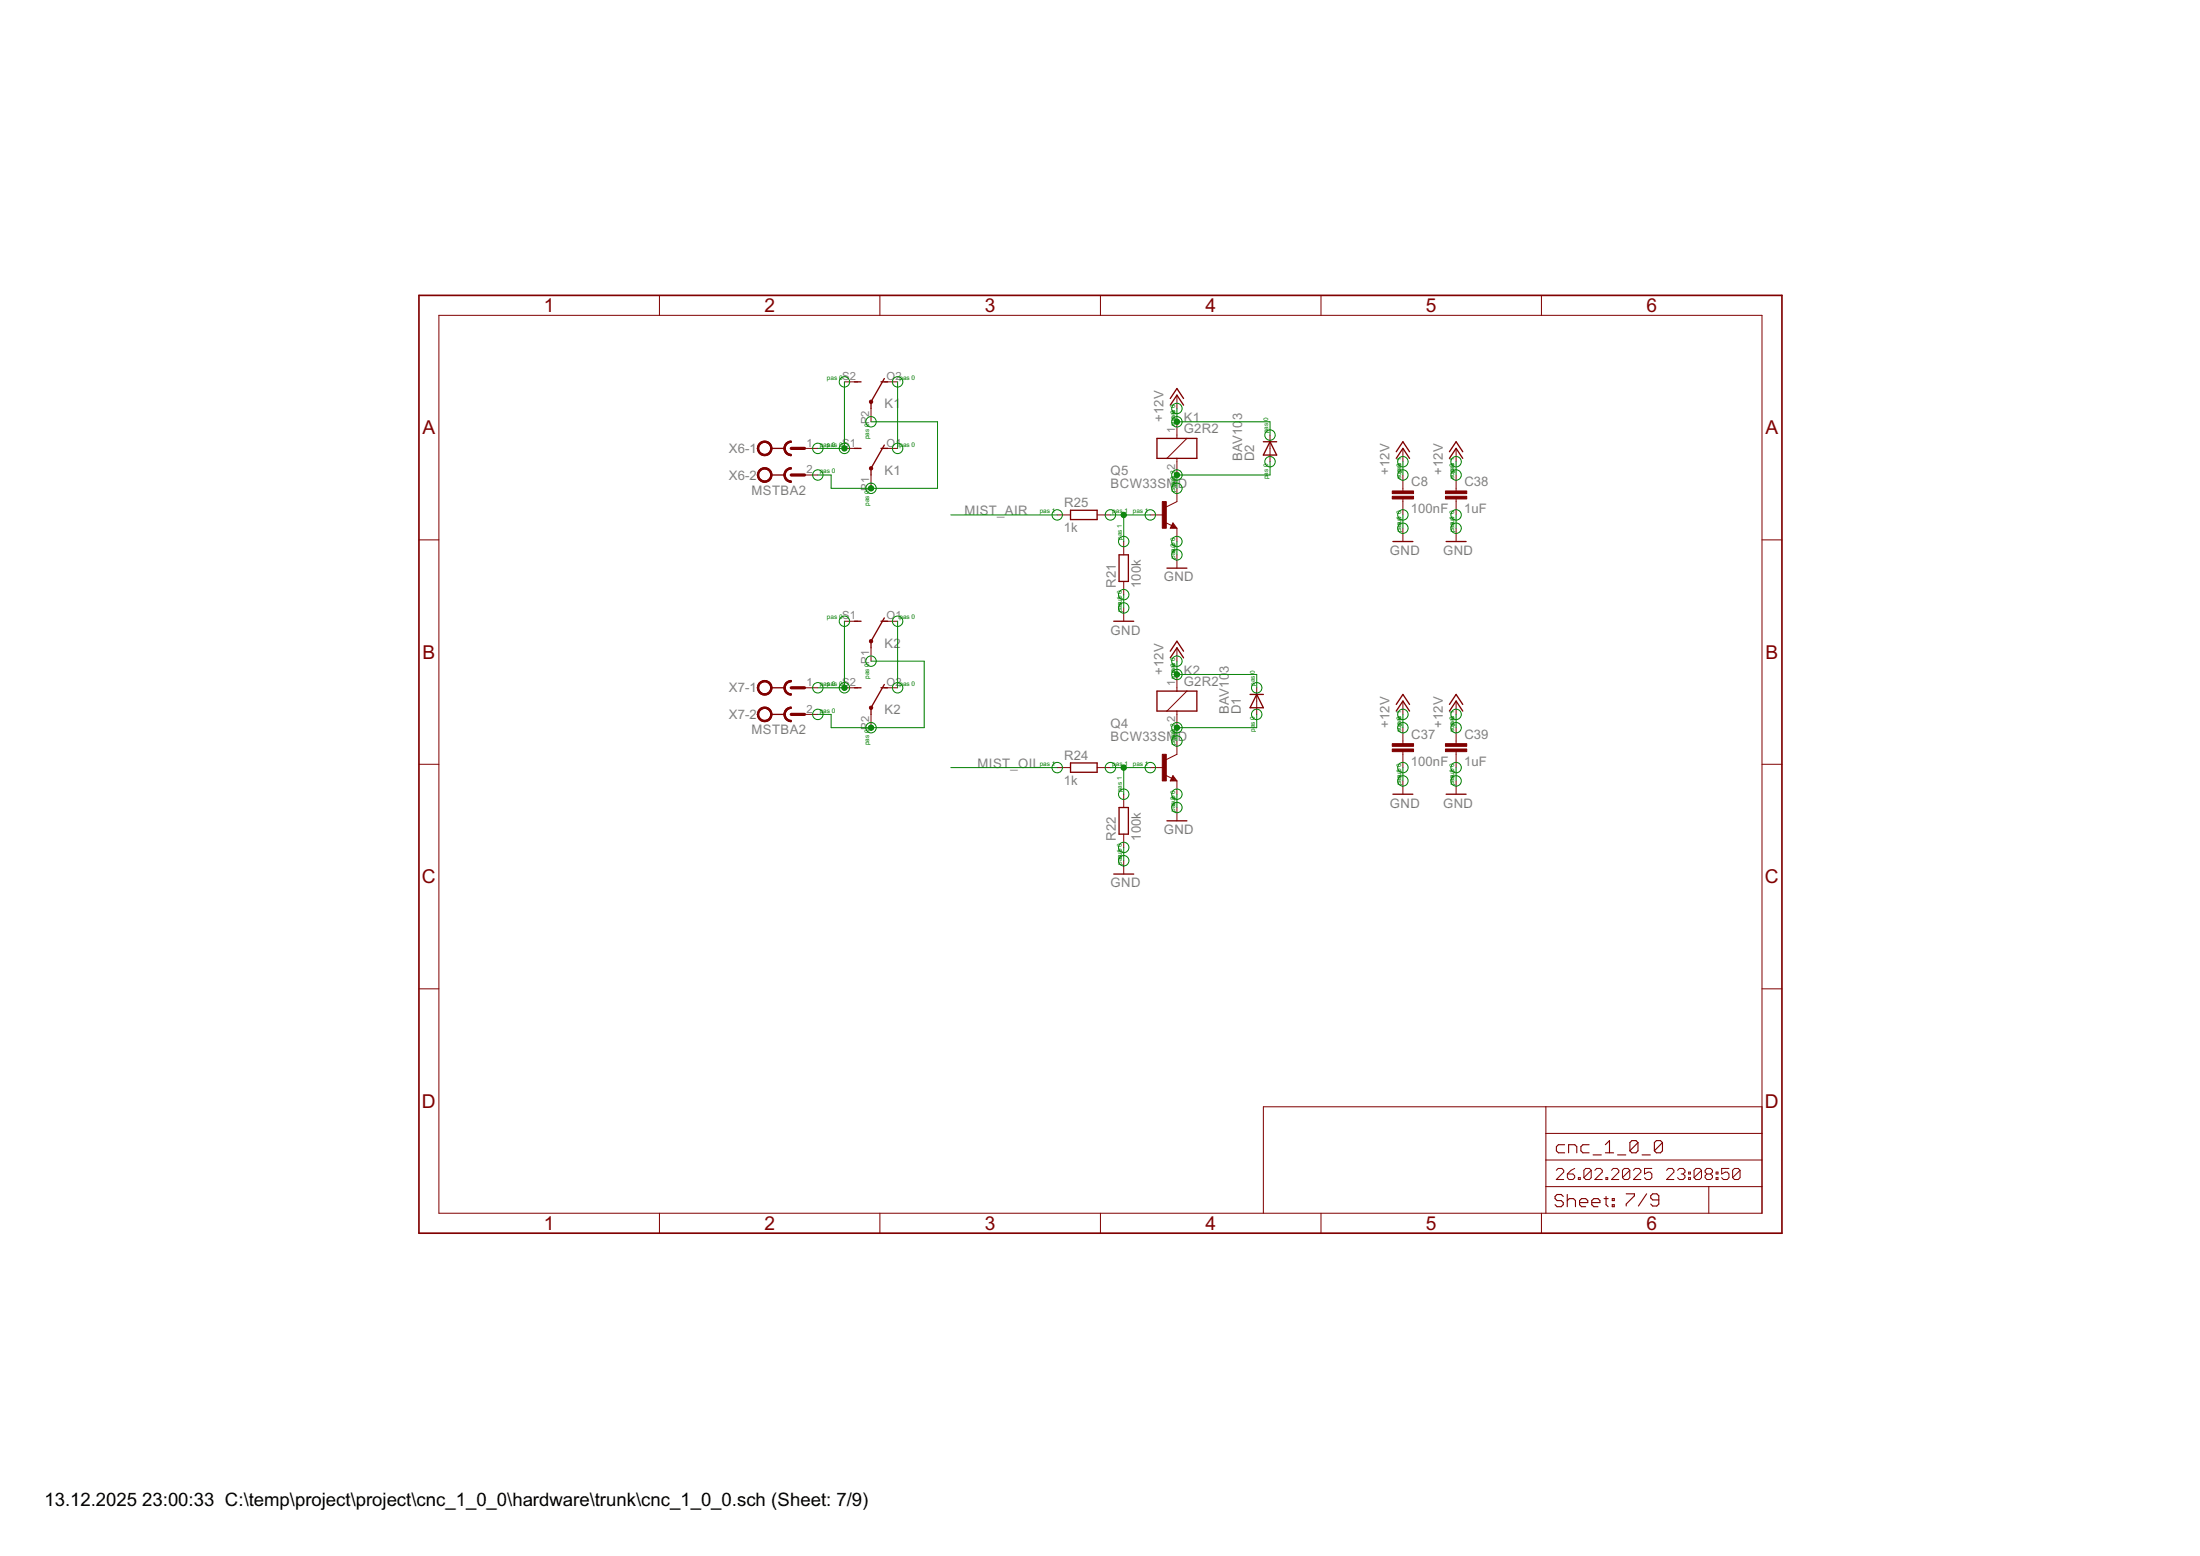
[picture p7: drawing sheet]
<svg xmlns="http://www.w3.org/2000/svg" width="420mm" height="297mm" viewBox="0 0 420 297" stroke-linecap="round" stroke-linejoin="round" font-family="sans-serif">
<g fill="none" stroke="#800000" stroke-width=".19">
<path d="M125.9 56.4v3.8M168 56.4v3.8M210.2 56.4v3.8M252.3 56.4v3.8M294.4 56.4v3.8M83.8 60.2h252.7v171.4h-252.7zM161.3 72.9h2.5M166.3 78v2.5M168.9 72.9h2.5M224.8 75.4v2.6M153.6 85.6h2.6M153.6 90.7h2.6"/>
<path d="M161.3 85.6h2.5M166.3 90.7v2.5M168.9 85.6h2.5M201.9 98.3h2.5M209.5 98.3h2.6M219.7 98.3h2.5M222.5 99.7l1.3 .6M224 99.8l.8 1h-1.3zM224.8 80.5v3.2M224.8 87.5v3.2M224.8 93.2v2.6l-2.1 1M226.7 83.7l-3.8 3.8"/>
<path d="M242.5 83.1v5M267.9 85.6v2.5M267.9 90.7v3M267.9 95.2v3.1M278.1 85.6v2.5M278.1 90.7v3M278.1 95.2v3.1M80 103.1h3.8M161.3 118.6h2.5M168.9 118.6h2.5M214.6 103.4v2.5M214.6 111v2.5"/>
<path d="M214.6 116.1v2.5M224.8 100.8v2.6M224.8 105.9v2.6M267.9 100.8v2.6M278.1 100.8v2.6M336.5 103.1h3.8M153.6 131.3h2.6M153.6 136.4h2.6M161.3 131.3h2.5M166.3 123.7v2.5M166.3 136.4v2.5M168.9 131.3h2.5"/>
<path d="M224.8 123.7v2.5M224.8 128.8v3.1M224.8 135.7v3.2M226.7 131.9l-3.8 3.8M240 131.3v5.1M267.9 133.8v2.6M267.9 138.9v3.1M278.1 133.8v2.6M278.1 138.9v3.1M80 145.9h3.8M201.9 146.5h2.5M209.5 146.5h2.6"/>
<path d="M214.6 151.6v2.6M214.6 159.2v2.6M219.7 146.5h2.5M222.5 148l1.3 .6M224 148.1l.8 1h-1.3zM224.8 141.5v2.5l-2.1 1M224.8 149.1v2.5M224.8 154.2v2.5M267.9 143.5v3M267.9 149.1v2.5M278.1 143.5v3M278.1 149.1v2.5"/>
<path d="M336.5 145.9h3.8M214.6 164.3v2.6M80 188.8h3.8M336.5 188.8h3.8M295.2 211.3v20.3M295.2 216.4h41.3M336.5 211.3h-95.2v20.3M125.9 231.6v3.8M168 231.6v3.8M210.2 231.6v3.8M252.3 231.6v3.8M294.4 231.6v3.8"/>
<path d="M295.2 226.5h41.3M295.2 221.4h41.3M297.2 223.4l.4-.3h.7l.3 .3v.4l-1.4 1.4h1.4M299.3 224.1h1.1l.3 .4v.3l-.3 .4h-.7l-.4-.4zM300.7 223.1l-.7 .3-.7 .7M301.4 224.8h.4v.4h-.4zM303.9 223.4v1.4l-.3 .4h-.7l-.4-.4M303.9 223.4l-.3-.3h-.7l-.4 .3v1.4M303.9 223.4l-1.4 1.4M304.6 223.4l.3-.3h.7l.4 .3v.4l-1.4 1.4h1.4M306.7 224.8h.3v.4h-.3zM307.8 223.4l.3-.3h.7l.4 .3v.4l-1.4 1.4h1.4"/>
<path d="M311.3 223.4v1.4l-.4 .4h-.7l-.3-.4M311.3 223.4l-.4-.3h-.7l-.3 .3v1.4M311.3 223.4l-1.4 1.4M312 223.4l.3-.3h.7l.4 .3v.4l-1.4 1.4h1.4M315.5 223.1h-1.4v1l.7-.3h.3l.4 .3v.7l-.4 .4h-.7l-.3-.4M318.3 223.4l.3-.3h.7l.4 .3v.4l-1.4 1.4h1.4M320.4 223.4l.3-.3h.7l.4 .3v.4l-.4 .3M321.1 224.1h.3M321.4 224.1l.4 .4v.3l-.4 .4h-.7l-.3-.4M322.5 224.8h.3v.4h-.3zM322.5 223.8h.3v.3h-.3zM325 223.4v1.4l-.4 .4h-.7l-.4-.4"/>
<path d="M325 223.4l-.4-.3h-.7l-.4 .3v1.4M325 223.4l-1.5 1.4M326 224.1l-.4 .4v.3l.4 .4h.7l.3-.4v-.3l-.3-.4M326 224.1l-.4-.3v-.4l.4-.3h.7l.3 .3v.4l-.3 .3M326 224.1h.7M326.3 226.5v5.1M327.7 224.8h.4v.4h-.4zM327.7 223.8h.4v.3h-.4zM330.2 223.1h-1.4v1l.7-.3h.4l.3 .3v.7l-.3 .4h-.8l-.3-.4M332.3 223.4v1.4l-.3 .4h-.7l-.4-.4M332.3 223.4l-.3-.3h-.7l-.4 .3v1.4M332.3 223.4l-1.4 1.4"/>
</g>
<g fill="none" stroke="#800000" stroke-width=".21">
<path d="M298.8 218.5h-1.2l-.4 .4v.8l.4 .4h1.2M303.5 218.5h-1.2l-.4 .4v.8l.4 .4h1.2M306.6 218.5l.8-.8v2.4M312.8 218.1v1.6l-.4 .4h-.7l-.4-.4M312.8 218.1l-.4-.4h-.7l-.4 .4v1.6M312.8 218.1l-1.5 1.6M317.5 218.1v1.6l-.4 .4h-.8l-.3-.4M317.5 218.1l-.4-.4h-.8l-.3 .4v1.6M317.5 218.1l-1.5 1.6M298.6 228.4l-.4-.4h-.8l-.4 .4v.4l.4 .4h.8l.4 .4v.4l-.4 .4h-.8l-.4-.4M299.3 228v2.4M299.3 229.2l.4-.4h.8l.4 .4v1.2"/>
<path d="M299.6 220.1v-1.6h1.2l.3 .4v1.2M301.7 229.6h1.5v-.4l-.4-.4h-.8l-.3 .4v.8l.3 .4h.8M304 229.6h1.6v-.4l-.4-.4h-.8l-.4 .4v.8l.4 .4h.8M304.2 220.5h1.6M306.3 228.8h.8M306.6 220.1h1.6M306.7 228.4v1.6l.4 .4M307.9 228.8h.4v.4h-.4zM307.9 230h.4v.4h-.4zM308.9 220.5h1.6M310.6 227.9h1.5v.4l-1.5 1.5v.4M313.6 220.5h1.6"/>
<path d="M314.5 227.9l-1.6 2.3M316.8 229.1h-1.2l-.3-.4v-.4l.3-.4h.8l.4 .4v1.5l-.4 .4h-.8l-.3-.4"/>
</g>
<path d="M80 56.4h260.3v179h-260.3z" fill="none" stroke="#800000" stroke-width=".32"/>
<g fill="#800000" stroke="#800000" stroke-width=".19">
<path d="M149.7 85.6h.3l.1 .5 .3 .4 .7 .2v.3a1.37 1.37 0 0 1-1.4-1.4z" fill-rule="evenodd"/>
<path d="M150.1 84.6l.5-.3 .5-.1v.3l-.7 .2-.3 .4-.1 .5h-.3l.1-.5z" fill-rule="evenodd"/>
<path d="M150.1 84.6l.9-.4h.1v.3a1.14 1.14 0 0 0-1.1 1.1 1.14 1.14 0 0 0 1.1 1.1v.3a1.4 1.4 0 0 1-1.3-.9 1.4 1.4 0 0 1 .3-1.5z" fill-rule="evenodd"/>
<path d="M145 84.6a1.4 1.4 0 0 1 2.2 .3 1.4 1.4 0 0 1-.8 2.1 1.4 1.4 0 0 1-1.8-1.4h.3a1.15 1.15 0 0 1 1.6-1.1 1.15 1.15 0 0 1 .3 1.9 1.15 1.15 0 0 1-1.9-.5v-.3h-.3z" fill-rule="evenodd"/>
<path d="M145 84.6a1.4 1.4 0 0 1 2.2 .3 1.4 1.4 0 0 1-.8 2.1 1.4 1.4 0 0 1-1.8-1.4h.3a1.15 1.15 0 0 1 1.6-1.1 1.15 1.15 0 0 1 .3 1.9 1.15 1.15 0 0 1-1.9-.5v-.3h-.3z" fill-rule="evenodd"/>
<path d="M149.7 90.7h.3l.1 .5 .3 .4 .7 .2v.3a1.37 1.37 0 0 1-1.4-1.4z" fill-rule="evenodd"/>
<path d="M150.1 89.7l.5-.4h.5v.2l-.7 .3-.3 .4-.1 .5h-.3l.1-.5z" fill-rule="evenodd"/>
<path d="M150.1 89.7l.9-.4h.1v.2a1.14 1.14 0 0 0-1.1 1.2 1.14 1.14 0 0 0 1.1 1.1v.3a1.4 1.4 0 0 1-1.3-.9 1.4 1.4 0 0 1 .3-1.5z" fill-rule="evenodd"/>
<path d="M145 89.7a1.4 1.4 0 0 1 2.2 .3 1.4 1.4 0 0 1-.8 2 1.4 1.4 0 0 1-1.8-1.3h.3a1.15 1.15 0 0 1 1.6-1.1 1.15 1.15 0 0 1 .3 1.9 1.15 1.15 0 0 1-1.9-.5v-.3h-.3z" fill-rule="evenodd"/>
<path d="M145 89.7a1.4 1.4 0 0 1 2.2 .3 1.4 1.4 0 0 1-.8 2 1.4 1.4 0 0 1-1.8-1.3h.3a1.15 1.15 0 0 1 1.6-1.1 1.15 1.15 0 0 1 .3 1.9 1.15 1.15 0 0 1-1.9-.5v-.3h-.3z" fill-rule="evenodd"/>
<path d="M149.7 131.3h.3l.1 .5 .3 .4 .7 .2v.3a1.37 1.37 0 0 1-1.4-1.4z" fill-rule="evenodd"/>
<path d="M150.1 130.3l.5-.3 .5-.1v.3l-.7 .2-.3 .4-.1 .5h-.3l.1-.5z" fill-rule="evenodd"/>
<path d="M150.1 130.3l.9-.4h.1v.3a1.14 1.14 0 0 0-1.1 1.1 1.14 1.14 0 0 0 1.1 1.1v.3a1.4 1.4 0 0 1-1.3-.9 1.4 1.4 0 0 1 .3-1.5z" fill-rule="evenodd"/>
<path d="M145 130.3a1.4 1.4 0 0 1 2.2 .3 1.4 1.4 0 0 1-.8 2.1 1.4 1.4 0 0 1-1.8-1.4h.3a1.15 1.15 0 0 1 1.6-1.1 1.15 1.15 0 0 1 .3 2 1.15 1.15 0 0 1-1.9-.6v-.3h-.3z" fill-rule="evenodd"/>
<path d="M145 130.3a1.4 1.4 0 0 1 2.2 .3 1.4 1.4 0 0 1-.8 2.1 1.4 1.4 0 0 1-1.8-1.4h.3a1.15 1.15 0 0 1 1.6-1.1 1.15 1.15 0 0 1 .3 2 1.15 1.15 0 0 1-1.9-.6v-.3h-.3z" fill-rule="evenodd"/>
<path d="M149.7 136.4h.3l.1 .5 .3 .4 .7 .2v.3a1.37 1.37 0 0 1-1.4-1.4z" fill-rule="evenodd"/>
<path d="M150.1 135.4l.5-.3 .5-.1v.2l-.7 .3-.3 .4-.1 .5h-.3l.1-.5z" fill-rule="evenodd"/>
<path d="M150.1 135.4l.9-.4h.1v.2a1.14 1.14 0 0 0-1.1 1.2 1.14 1.14 0 0 0 1.1 1.1v.3a1.4 1.4 0 0 1-1.3-.9 1.4 1.4 0 0 1 .3-1.5z" fill-rule="evenodd"/>
<path d="M145 135.4a1.4 1.4 0 0 1 2.2 .3 1.4 1.4 0 0 1-.8 2 1.4 1.4 0 0 1-1.8-1.3h.3a1.15 1.15 0 0 1 1.6-1.1 1.15 1.15 0 0 1 .3 1.9 1.15 1.15 0 0 1-1.9-.5v-.3h-.3z" fill-rule="evenodd"/>
<path d="M145 135.4a1.4 1.4 0 0 1 2.2 .3 1.4 1.4 0 0 1-.8 2 1.4 1.4 0 0 1-1.8-1.3h.3a1.15 1.15 0 0 1 1.6-1.1 1.15 1.15 0 0 1 .3 1.9 1.15 1.15 0 0 1-1.9-.5v-.3h-.3z" fill-rule="evenodd"/>
<circle cx="166.4" cy="89.4" r=".33"/>
<circle cx="166.4" cy="76.7" r=".33"/>
<circle cx="166.4" cy="122.4" r=".32"/>
<circle cx="166.4" cy="135.1" r=".32"/>
</g>
<g fill="none" stroke="#800000" stroke-width=".25">
<path d="M163.2 72.9h1.2M168.3 72.9h1.2M168.9 72.3l-2.6 4.4v1.3M223.5 77.3l1.3-1.9 1.2 1.9M223.5 76.1l1.3-1.9 1.2 1.9M147.3 85.6h2.5M147.3 90.7h2.5M163.2 85.6h1.2M168.3 85.6h1.2M168.9 85l-2.6 4.4v1.3M204.4 97.4h5.1v1.8h-5.1zM221 83.7h7.6v3.8h-7.6z"/>
<path d="M241.3 84.3h2.5M242.5 84.3l1.3 2.6h-2.5zM266.7 87.5l1.2-1.9 1.3 1.9M266.7 86.2l1.2-1.9 1.3 1.9M276.8 87.5l1.3-1.9 1.3 1.9M276.8 86.2l1.3-1.9 1.3 1.9M163.2 118.6h1.2M168.3 118.6h1.2M168.9 118l-2.6 4.4v1.3M212.7 118.6h3.8M213.7 105.9h1.8v5.1h-1.8zM222.9 108.5h3.8"/>
<path d="M224 100.3l.1 .3h-.3l.2-.5 .5 .6h-.7M266 103.4h3.8M276.2 103.4h3.8M147.3 131.3h2.5M147.3 136.4h2.5M163.2 131.3h1.2M168.3 131.3h1.2M168.9 130.7l-2.6 4.4v1.3M221 131.9h7.6v3.8h-7.6zM223.5 125.6l1.3-1.9 1.2 1.9M223.5 124.3l1.3-1.9 1.2 1.9M238.7 132.6h2.6"/>
<path d="M240 132.6l1.3 2.5h-2.6zM266.7 135.7l1.2-1.9 1.3 1.9M266.7 134.5l1.2-1.9 1.3 1.9M276.8 135.7l1.3-1.9 1.3 1.9M276.8 134.5l1.3-1.9 1.3 1.9M204.4 145.6h5.1v1.8h-5.1zM213.7 154.2h1.8v5h-1.8zM222.9 156.7h3.8M224 148.6l.1 .2h-.3l.2-.5 .5 .6h-.7M266 151.6h3.8M276.2 151.6h3.8M212.7 166.9h3.8"/>
</g>
<path d="M151.1 85.6h2.5M151.1 90.7h2.5M151.1 131.3h2.5M151.1 136.4h2.5" fill="none" stroke="#800000" stroke-width=".61"/>
<g fill="#800000" stroke="#800000" stroke-width=".19">
<path d="M265.9 94.7h4.1v.5h-4.1z"/>
<path d="M265.9 93.7h4.1v.5h-4.1z"/>
<path d="M265.9 143h4.1v.5h-4.1z"/>
<path d="M265.9 142h4.1v.5h-4.1z"/>
<path d="M222 144h.7v5.1h-.7z"/>
<path d="M222 95.8h.7v5h-.7z"/>
<path d="M276.1 94.7h4v.5h-4z"/>
<path d="M276.1 93.7h4v.5h-4z"/>
<path d="M276.1 143h4v.5h-4z"/>
<path d="M276.1 142h4v.5h-4z"/>
</g>
<g fill="none" stroke="#008000" stroke-width=".19">
<path d="M161.3 72.9v12.7h-5.1M171.4 72.9v12.7M224.8 78v2.5h17.7v2.6M166.3 80.5h12.7v12.7h-20.3v-2.5h-2.5M181.6 98.3h20.3M212.1 98.3h7.6M214.6 98.3v5.1M242.5 88.1v2.6h-17.7v2.5M267.9 88.1v2.6M267.9 98.3v2.5M278.1 88.1v2.6M278.1 98.3v2.5"/>
<path d="M161.3 118.6v12.7h-5.1M171.4 118.6v12.7M214.6 113.5v2.6M224.8 103.4v2.5M166.3 126.2h10.2v12.7h-17.8v-2.5h-2.5M224.8 126.2v2.6h15.2v2.5M240 136.4v2.5h-15.2v2.6M267.9 136.4v2.5M278.1 136.4v2.5M181.6 146.5h20.3M212.1 146.5h7.6M214.6 146.5v5.1"/>
<path d="M224.8 151.6v2.6M267.9 146.5v2.6M278.1 146.5v2.6M214.6 161.8v2.5"/>
<circle cx="161.3" cy="72.9" r=".99"/>
<circle cx="171.4" cy="72.9" r=".99"/>
<circle cx="224.8" cy="78" r=".99"/>
<circle cx="156.2" cy="90.7" r=".99"/>
<circle cx="156.2" cy="85.6" r=".99"/>
<circle cx="161.3" cy="85.6" r=".99"/>
<circle cx="166.3" cy="93.2" r=".99"/>
<circle cx="166.3" cy="80.5" r=".99"/>
<circle cx="171.4" cy="85.6" r=".99"/>
<circle cx="201.9" cy="98.3" r=".99"/>
<circle cx="212.1" cy="98.3" r=".99"/>
<circle cx="219.7" cy="98.3" r=".99"/>
<circle cx="224.8" cy="93.2" r=".99"/>
<circle cx="224.8" cy="90.7" r=".99"/>
<circle cx="224.8" cy="80.5" r=".99"/>
<circle cx="242.5" cy="88.1" r=".99"/>
<circle cx="242.5" cy="83.1" r=".99"/>
<circle cx="267.9" cy="98.3" r=".99"/>
<circle cx="267.9" cy="88.1" r=".99"/>
<circle cx="267.9" cy="90.7" r=".99"/>
<circle cx="278.1" cy="98.3" r=".99"/>
<circle cx="278.1" cy="88.1" r=".99"/>
<circle cx="278.1" cy="90.7" r=".99"/>
<circle cx="161.3" cy="118.6" r=".99"/>
<circle cx="171.4" cy="118.6" r=".99"/>
<circle cx="214.6" cy="103.4" r=".99"/>
<circle cx="214.6" cy="113.5" r=".99"/>
<circle cx="214.6" cy="116.1" r=".99"/>
<circle cx="224.8" cy="105.9" r=".99"/>
<circle cx="224.8" cy="103.4" r=".99"/>
<circle cx="267.9" cy="100.8" r=".99"/>
<circle cx="278.1" cy="100.8" r=".99"/>
<circle cx="156.2" cy="131.3" r=".99"/>
<circle cx="156.2" cy="136.4" r=".99"/>
<circle cx="161.3" cy="131.3" r=".99"/>
<circle cx="166.3" cy="138.9" r=".99"/>
<circle cx="166.3" cy="126.2" r=".99"/>
<circle cx="171.4" cy="131.3" r=".99"/>
<circle cx="224.8" cy="126.2" r=".99"/>
<circle cx="224.8" cy="128.8" r=".99"/>
<circle cx="224.8" cy="138.9" r=".99"/>
<circle cx="240" cy="136.4" r=".99"/>
<circle cx="240" cy="131.3" r=".99"/>
<circle cx="267.9" cy="138.9" r=".99"/>
<circle cx="267.9" cy="136.4" r=".99"/>
<circle cx="278.1" cy="138.9" r=".99"/>
<circle cx="278.1" cy="136.4" r=".99"/>
<circle cx="201.9" cy="146.5" r=".99"/>
<circle cx="212.1" cy="146.5" r=".99"/>
<circle cx="214.6" cy="151.6" r=".99"/>
<circle cx="219.7" cy="146.5" r=".99"/>
<circle cx="224.8" cy="154.2" r=".99"/>
<circle cx="224.8" cy="141.5" r=".99"/>
<circle cx="224.8" cy="151.6" r=".99"/>
<circle cx="267.9" cy="146.5" r=".99"/>
<circle cx="267.9" cy="149.1" r=".99"/>
<circle cx="278.1" cy="146.5" r=".99"/>
<circle cx="278.1" cy="149.1" r=".99"/>
<circle cx="214.6" cy="161.8" r=".99"/>
<circle cx="214.6" cy="164.3" r=".99"/>
</g>
<g fill="#008000" stroke="#008000" stroke-width=".19">
<circle cx="161.3" cy="131.3" r=".51"/>
<circle cx="166.3" cy="138.9" r=".51"/>
<circle cx="166.3" cy="93.2" r=".51"/>
<circle cx="161.3" cy="85.6" r=".51"/>
<circle cx="224.8" cy="80.5" r=".51"/>
<circle cx="224.8" cy="128.8" r=".51"/>
<circle cx="224.8" cy="90.7" r=".51"/>
<circle cx="224.8" cy="138.9" r=".51"/>
<circle cx="214.6" cy="146.5" r=".51"/>
<circle cx="214.6" cy="98.3" r=".51"/>
</g>
<g font-size="4.1" fill="#800000">
<text x="103.9" y="59.6">1</text>
<text x="146" y="59.6">2</text>
<text x="188.1" y="59.6">3</text>
<text x="230.2" y="59.6">4</text>
<text x="272.3" y="59.6">5</text>
<text x="314.4" y="59.6">6</text>
<text x="80.7" y="82.9">A</text>
<text x="337.2" y="82.9">A</text>
<text x="80.7" y="125.8">B</text>
<text x="337.2" y="125.8">B</text>
<text x="80.6" y="168.6">C</text>
<text x="337.1" y="168.6">C</text>
<text x="80.6" y="211.5">D</text>
<text x="337.1" y="211.5">D</text>
<text x="103.9" y="234.8">1</text>
<text x="146" y="234.8">2</text>
<text x="188.1" y="234.8">3</text>
<text x="230.2" y="234.8">4</text>
<text x="272.3" y="234.8">5</text>
<text x="314.4" y="234.8">6</text>
</g>
<g font-size="4">
<text x="8.5" y="287.5">13.12.2025</text>
<text x="27.2" y="287.5">23:00:33 C:\temp\project\project\cnc_1_0_0\hardware\trunk\cnc_1_0_0.sch (Sheet: 7/9)</text>
</g>
<g font-size="2.8" fill="#808080">
<text x="168.9" y="78">K1</text>
<text x="222.2" y="80.5" transform="rotate(-90 222.2 80.5)">+12V</text>
<text x="226.1" y="82.7">G2R2</text>
<text x="226.1" y="80.5">K1</text>
<text x="237.2" y="80.3" transform="rotate(-90 237.2 80.3)">3</text>
<text x="139.2" y="86.5">X6-1</text>
<text x="237.2" y="88.1" transform="rotate(-90 237.2 88.1)">BAV10</text>
<text x="239.5" y="88.1" transform="rotate(-90 239.5 88.1)">D2</text>
<text x="139.2" y="91.6">X6-2</text>
<text x="143.5" y="94.5">MSTBA2</text>
<text x="168.9" y="90.7">K1</text>
<text x="212.1" y="93.2">BCW33SM</text>
<text x="212.1" y="90.7">Q5</text>
<text x="225" y="93.2">D</text>
<text x="265.4" y="90.7" transform="rotate(-90 265.4 90.7)">+12V</text>
<text x="269.5" y="92.8">C8</text>
<text x="275.6" y="90.7" transform="rotate(-90 275.6 90.7)">+12V</text>
<text x="279.7" y="92.8">C38</text>
<text x="184.2" y="98.3">MIST_AIR</text>
<text x="203.2" y="101.6">1k</text>
<text x="203.2" y="96.8">R25</text>
<text x="269.5" y="97.9">100nF</text>
<text x="279.6" y="97.9">1uF</text>
<text x="265.4" y="105.9">GND</text>
<text x="275.6" y="105.9">GND</text>
<text x="213.1" y="112.2" transform="rotate(-90 213.1 112.2)">R21</text>
<text x="217.9" y="112.3" transform="rotate(-90 217.9 112.3)">100k</text>
<text x="222.3" y="111">GND</text>
<text x="168.9" y="123.7">K2</text>
<text x="212.1" y="121.1">GND</text>
<text x="222.2" y="128.8" transform="rotate(-90 222.2 128.8)">+12V</text>
<text x="226.1" y="130.9">G2R2</text>
<text x="226.1" y="128.8">K2</text>
<text x="234.7" y="128.5" transform="rotate(-90 234.7 128.5)">3</text>
<text x="139.2" y="132.2">X7-1</text>
<text x="139.2" y="137.3">X7-2</text>
<text x="168.9" y="136.4">K2</text>
<text x="234.7" y="136.3" transform="rotate(-90 234.7 136.3)">BAV10</text>
<text x="237" y="136.3" transform="rotate(-90 237 136.3)">D1</text>
<text x="143.5" y="140.2">MSTBA2</text>
<text x="212.1" y="141.5">BCW33SM</text>
<text x="212.1" y="138.9">Q4</text>
<text x="225" y="141.5">D</text>
<text x="265.4" y="138.9" transform="rotate(-90 265.4 138.9)">+12V</text>
<text x="269.5" y="141.1">C37</text>
<text x="275.6" y="138.9" transform="rotate(-90 275.6 138.9)">+12V</text>
<text x="279.7" y="141.1">C39</text>
<text x="186.7" y="146.5">MIST_OIL</text>
<text x="203.2" y="149.8">1k</text>
<text x="203.2" y="145">R24</text>
<text x="269.5" y="146.2">100nF</text>
<text x="279.6" y="146.2">1uF</text>
<text x="265.4" y="154.2">GND</text>
<text x="275.6" y="154.2">GND</text>
<text x="213.1" y="160.5" transform="rotate(-90 213.1 160.5)">R22</text>
<text x="217.9" y="160.5" transform="rotate(-90 217.9 160.5)">100k</text>
<text x="222.3" y="159.2">GND</text>
<text x="212.1" y="169.4">GND</text>
</g>
<g font-size="2.4" fill="#808080">
<text x="160.8" y="72.5">S2</text>
<text x="169.3" y="72.5">O2</text>
<text x="166" y="81" transform="rotate(-90 166 81)">P2</text>
<text x="224.4" y="82.7" transform="rotate(-90 224.4 82.7)">1</text>
<text x="154" y="85.2">1</text>
<text x="160.8" y="85.2">S1</text>
<text x="169.3" y="85.2">O1</text>
<text x="224.4" y="89.7" transform="rotate(-90 224.4 89.7)">2</text>
<text x="154" y="90.3">2</text>
<text x="166" y="93.7" transform="rotate(-90 166 93.7)">P1</text>
<text x="160.8" y="118.3">S1</text>
<text x="169.3" y="118.3">O1</text>
<text x="154" y="130.9">1</text>
<text x="160.8" y="130.9">S2</text>
<text x="166" y="126.7" transform="rotate(-90 166 126.7)">P1</text>
<text x="169.3" y="130.9">O2</text>
<text x="224.4" y="130.9" transform="rotate(-90 224.4 130.9)">1</text>
<text x="154" y="136">2</text>
<text x="224.4" y="137.9" transform="rotate(-90 224.4 137.9)">2</text>
<text x="166" y="139.4" transform="rotate(-90 166 139.4)">P2</text>
</g>
<g font-size="1.4" fill="#008000">
<text x="157.9" y="72.5">pas 0</text>
<text x="171.8" y="72.5">pas 0</text>
<text x="166" y="83.9" transform="rotate(-90 166 83.9)">pas 0</text>
<text x="224.4" y="81.3" transform="rotate(-90 224.4 81.3)">suppa0s 0</text>
<text x="242.2" y="82.7" transform="rotate(-90 242.2 82.7)">pas</text>
<text x="242.2" y="80.4" transform="rotate(-90 242.2 80.4)">0</text>
<text x="156.6" y="85.2">paspa0s 0</text>
<text x="171.8" y="85.2">pas 0</text>
<text x="156.6" y="90.3">pas 0</text>
<text x="224.4" y="94" transform="rotate(-90 224.4 94)">papsa0s 2</text>
<text x="242.2" y="91.5" transform="rotate(-90 242.2 91.5)">pas 0</text>
<text x="267.6" y="91.5" transform="rotate(-90 267.6 91.5)">suppa0s 1</text>
<text x="277.7" y="91.5" transform="rotate(-90 277.7 91.5)">suppa0s 1</text>
<text x="166" y="96.6" transform="rotate(-90 166 96.6)">pas 0</text>
<text x="198.6" y="97.9">pas 1</text>
<text x="212.4" y="97.9">pas 1 pas 1</text>
<text x="267.6" y="101.6" transform="rotate(-90 267.6 101.6)">passu1p 0</text>
<text x="277.7" y="101.6" transform="rotate(-90 277.7 101.6)">pasu1p 0</text>
<text x="214.3" y="103" transform="rotate(-90 214.3 103)">pas 1</text>
<text x="224.4" y="106.7" transform="rotate(-90 224.4 106.7)">passu3p 0</text>
<text x="157.9" y="118.3">pas 0</text>
<text x="171.8" y="118.3">pas 0</text>
<text x="214.3" y="116.9" transform="rotate(-90 214.3 116.9)">passu1p 0</text>
<text x="156.6" y="130.9">paspa0s 0</text>
<text x="166" y="129.6" transform="rotate(-90 166 129.6)">pas 0</text>
<text x="171.8" y="130.9">pas 0</text>
<text x="224.4" y="129.6" transform="rotate(-90 224.4 129.6)">suppa0s 0</text>
<text x="239.6" y="130.9" transform="rotate(-90 239.6 130.9)">pas</text>
<text x="239.6" y="128.6" transform="rotate(-90 239.6 128.6)">0</text>
<text x="156.6" y="136">pas 0</text>
<text x="166" y="142.3" transform="rotate(-90 166 142.3)">pas 0</text>
<text x="224.4" y="142.3" transform="rotate(-90 224.4 142.3)">papsa0s 2</text>
<text x="239.6" y="139.7" transform="rotate(-90 239.6 139.7)">pas 0</text>
<text x="267.6" y="139.7" transform="rotate(-90 267.6 139.7)">suppa0s 1</text>
<text x="277.7" y="139.7" transform="rotate(-90 277.7 139.7)">suppa0s 1</text>
<text x="198.6" y="146.2">pas 1</text>
<text x="212.4" y="146.2">pas 1 pas 1</text>
<text x="267.6" y="149.9" transform="rotate(-90 267.6 149.9)">pasu1p 0</text>
<text x="277.7" y="149.9" transform="rotate(-90 277.7 149.9)">pasu1p 0</text>
<text x="214.3" y="151.3" transform="rotate(-90 214.3 151.3)">pas 1</text>
<text x="224.4" y="155" transform="rotate(-90 224.4 155)">passu3p 0</text>
<text x="214.3" y="165.1" transform="rotate(-90 214.3 165.1)">pasu1p 0</text>
</g>
</svg>
